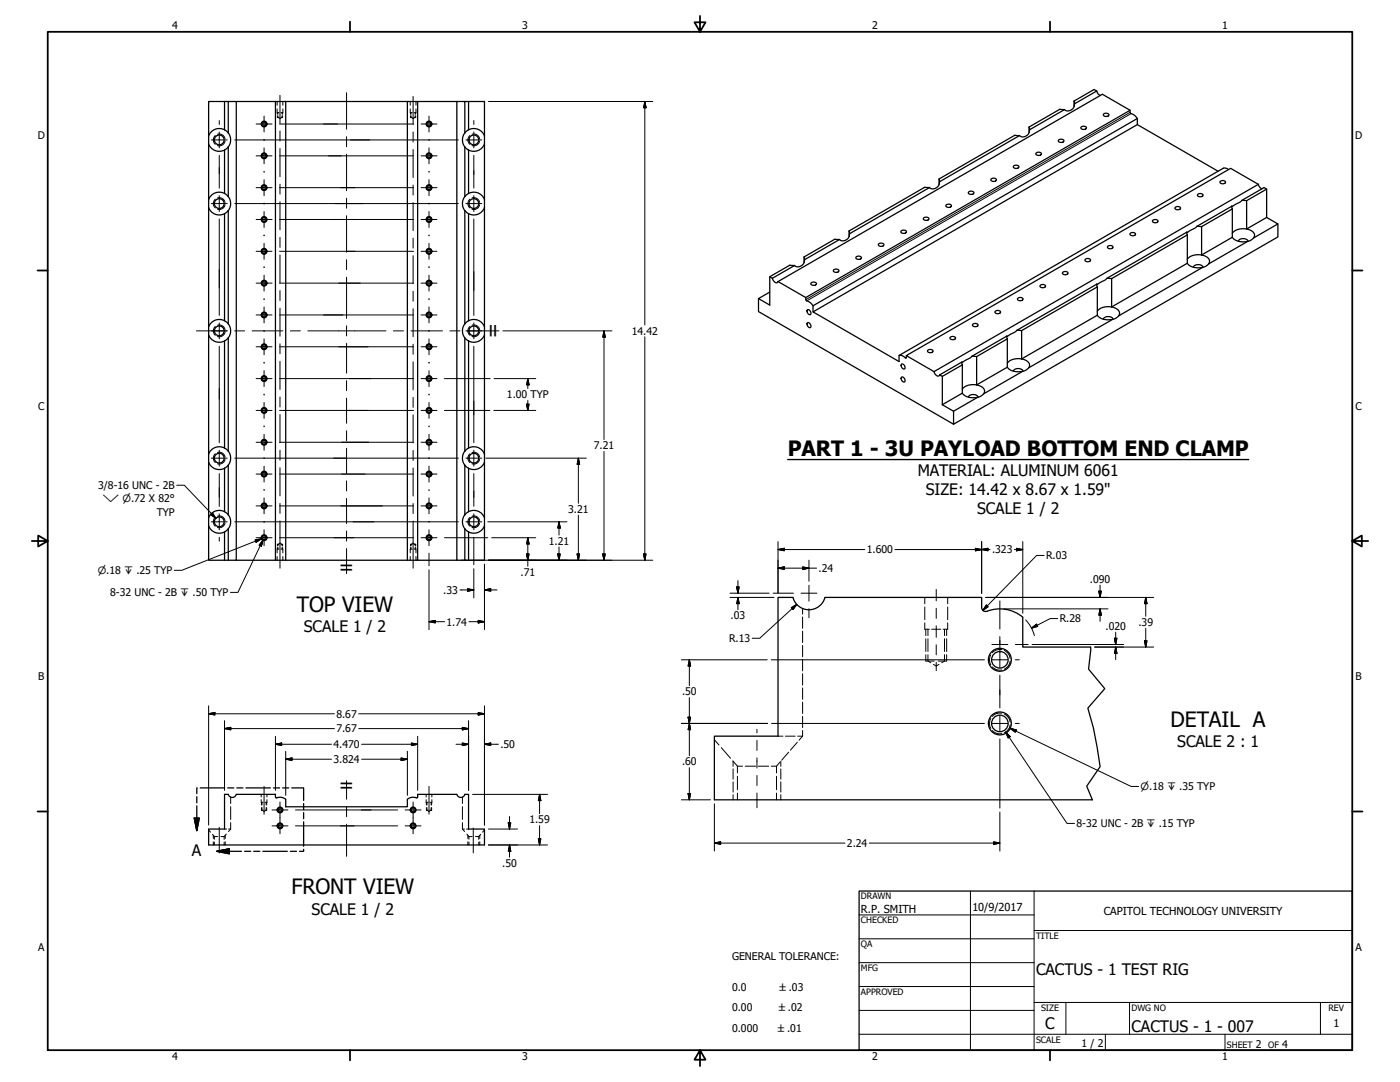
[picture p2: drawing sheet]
<svg xmlns="http://www.w3.org/2000/svg" width="559mm" height="432mm" viewBox="0 0 559 432" stroke-linecap="round" stroke-linejoin="round" font-family="sans-serif">
<!-- layer: Visible (ANSI) -->
<g fill="none" stroke="#000" stroke-width=".51">
<path d="M437.7 36.3l.4 .9 1.1 .9M437.7 36.3l-1-.6-8 4.6M437.7 36.3l-8.8 5.1M83.3 57.5a4.6 4.6 0 0 0 6.3 2.4M83.3 54.2v155.7M89.6 51.8a4.6 4.6 0 0 0-6.3 2.4M89.6 51.8l1.5 1.2M89.6 40.5h-6.3v13.7M89.6 40.5h1.5M89.6 40.5v11.3M89.6 59.9v17.3M91.1 58.6l-1.5 1.3"/>
<path d="M91.1 53a4.6 4.6 0 0 1 0 5.6M91.1 53v-12.5h3.2v183.1h-3.2v-12.6M91.1 58.6v19.8M94.3 40.5h15.6v183.1h-15.6M109.9 40.5h4.1M114 40.5h48.6M114 40.5v183.1M166.7 40.5h-4.1v183.1M182.3 40.5h-15.6v183.1h15.6M185.5 53a4.6 4.6 0 0 0 0 5.6M185.5 53v-12.5h-3.2v183.1h3.2v-12.6M185.5 58.6v19.8"/>
<path d="M185.5 40.5h1.5M185.5 58.6l1.5 1.3M187 40.5h6.4v13.7M187 40.5v11.3M187 59.9v17.3M187 51.8a4.6 4.6 0 0 1 6.4 2.4M187 51.8l-1.5 1.2M193.4 54.2v155.7M193.4 57.5a4.6 4.6 0 0 1-6.4 2.4M407 54.1l-32 18.4M410.7 50.7l.2 1.1M410.7 50.7v2.2"/>
<path d="M410.9 51.8a2.52 2.52 0 0 1-1.2 2.4 2.52 2.52 0 0 1-2.7-.1l-2-.1-30.2 17.4M422.6 55.8l1.2-.2 .9 .6a1.25 1.25 0 0 1-1.2 .7 1.25 1.25 0 0 1-1.1-.8zM424.9 43.7l-14 8.1M428.7 40.3l.2 1.1M428.7 40.3v2.2M428.9 41.4a2.52 2.52 0 0 1-1.3 2.4 2.52 2.52 0 0 1-2.7-.1l-1.9-.1-12.3 7.1M431.6 50.7l1.2-.3 .9 .6a1.25 1.25 0 0 1-1.2 .7 1.25 1.25 0 0 1-1.1-.8zM440.5 45.5l1.3-.3 .8 .6a1.25 1.25 0 0 1-1.1 .7 1.25 1.25 0 0 1-1.1-.8zM89.6 77.2a4.6 4.6 0 0 0-6.3 2.4M89.6 77.2l1.5 1.2M91.1 78.4a4.6 4.6 0 0 1 0 5.6M185.5 78.4a4.6 4.6 0 0 0 0 5.6"/>
<path d="M187 77.2a4.6 4.6 0 0 1 6.4 2.4M187 77.2l-1.5 1.2M371 74.8l-31.9 18.5M374.8 71.4l.2 1.1M374.8 71.4v2.2M375 72.5a2.52 2.52 0 0 1-1.3 2.5 2.52 2.52 0 0 1-2.7-.2l-1.9-.1-30.2 17.5M386.7 76.6l1.2-.3 .9 .6a1.25 1.25 0 0 1-1.2 .7 1.25 1.25 0 0 1-1.1-.8zM395.6 71.4l1.3-.3 .8 .6a1.25 1.25 0 0 1-1.1 .7 1.25 1.25 0 0 1-1.1-.8zM404.6 66.2l1.3-.3 .8 .6a1.25 1.25 0 0 1-1.1 .7 1.25 1.25 0 0 1-1.1-.7zM413.6 61l1.3-.3 .8 .6a1.25 1.25 0 0 1-1.2 .7 1.25 1.25 0 0 1-1.1-.7zM478.1 77.5l1.3-.3 .8 .7a1.25 1.25 0 0 1-1.1 .6 1.25 1.25 0 0 1-1.2-.7zM487.1 72.3l1.2-.2 .9 .6a1.25 1.25 0 0 1-1.2 .7 1.25 1.25 0 0 1-1.1-.8z"/>
<path d="M502.3 73.6l.7 1.3 .7 .4M502.3 73.6l-11.1-6.4-129.5 74.7 11.1 6.4M502.3 73.6l-129.5 74.7M505.6 75.5l-1.1-.6-8.9 5.1M83.3 82.9a4.6 4.6 0 0 0 6.3 2.4M89.6 85.3v42.7M91.1 84l-1.5 1.3M91.1 84v45.2M185.5 84v45.2M185.5 84l1.5 1.3M187 85.3v42.7M193.4 82.9a4.6 4.6 0 0 1-6.4 2.4"/>
<path d="M335.1 95.6l-14 8.1M338.9 92.2l.2 1.1M338.9 92.2v2.2M339.1 93.3a2.52 2.52 0 0 1-1.3 2.4 2.52 2.52 0 0 1-2.7-.1l-1.9-.1-12.3 7M350.7 97.3l1.3-.3 .8 .6a1.25 1.25 0 0 1-1.1 .7 1.25 1.25 0 0 1-1.1-.7zM359.7 92.1l1.3-.2 .8 .6a1.24 1.24 0 0 1-1.1 .7 1.24 1.24 0 0 1-1.2-.8zM368.7 86.9l1.3-.2 .8 .6a1.25 1.25 0 0 1-1.2 .7 1.25 1.25 0 0 1-1.1-.8zM377.7 81.8l1.2-.3 .9 .6a1.25 1.25 0 0 1-1.2 .7 1.25 1.25 0 0 1-1.1-.8zM442.2 98.3l1.2-.3 .9 .6a1.25 1.25 0 0 1-1.2 .7 1.25 1.25 0 0 1-1.1-.8zM451.2 93.1l1.2-.3 .9 .6a1.25 1.25 0 0 1-1.2 .7 1.25 1.25 0 0 1-1.1-.8zM460.2 87.9l1.2-.3 .8 .6a1.25 1.25 0 0 1-1.1 .7 1.25 1.25 0 0 1-1.1-.7zM469.1 82.7l1.3-.3 .8 .6a1.25 1.25 0 0 1-1.1 .7 1.25 1.25 0 0 1-1.1-.7z"/>
<path d="M473.7 92.6l.2 1.2M473.7 92.6l-31.9 18.5M473.9 93.8v11.3M473.9 93.8l-30.2 17.4M479.6 90.5l-.6-.1a1.75 1.75 0 0 0-2.2 .7l-2.9 1.7-.2-.2M479.6 90.5v11.3M491.7 82.3l.2 1.1M491.7 82.3l-14 8.1M491.9 83.4v11.3M491.9 94.7l-12.3 7.1M491.9 83.4l-12.3 7.1M494.3 96.3a2.31 2.31 0 0 1 3.9 0"/>
<path d="M497.6 91.4a5.7 5.7 0 0 0-5.7 1.7M497.6 80.1l-.7-.1a1.77 1.77 0 0 0-2.2 .8l-2.9 1.7-.1-.2M497.6 80.1l8-4.6v11.3M497.6 91.4a2.8 2.8 0 0 1 3 3.1 5.9 5.9 0 0 1-8.7 .2M497.6 80.1v11.3M498.1 96.3l-15.7 9M505.6 86.8l4.5 2.6-9.7 5.6M505.6 86.8l-8 4.6M510.1 89.4v5.2l-129.5 74.7v-5.2M302.8 119.2v5.1M307.2 110.4l1.1 .7M308.3 111.1l.7 1.3a.84 .84 0 0 0 .8 .5 .84 .84 0 0 0 .8-.5"/>
<path d="M310.6 112.4l129.4-74.8 11.1 6.4-129.5 74.7zM317.2 105.9l-8.9 5.2M320.9 102.5l.2 1.2M320.9 102.5v2.2M321.1 103.7a2.52 2.52 0 0 1-1.2 2.4 2.52 2.52 0 0 1-2.7-.2l-2-.1-8 4.6v11.4l-4.4-2.6 4.4-2.6M323.8 112.9l1.3-.3 .8 .6a1.25 1.25 0 0 1-1.2 .7 1.25 1.25 0 0 1-1.1-.8zM332.8 107.7l1.2-.3 .9 .6a1.25 1.25 0 0 1-1.2 .7 1.25 1.25 0 0 1-1.1-.8zM341.8 102.5l1.2-.3 .9 .6a1.25 1.25 0 0 1-1.2 .7 1.25 1.25 0 0 1-1.1-.7zM406.3 119l1.2-.3 .9 .6a1.25 1.25 0 0 1-1.2 .7 1.25 1.25 0 0 1-1.1-.7zM415.2 113.8l1.3-.3 .8 .6a1.25 1.25 0 0 1-1.1 .7 1.25 1.25 0 0 1-1.1-.7zM424.2 108.6l1.3-.2 .8 .6a1.25 1.25 0 0 1-1.1 .7 1.25 1.25 0 0 1-1.1-.8zM433.2 103.5l1.3-.3 .8 .6a1.25 1.25 0 0 1-1.1 .7 1.25 1.25 0 0 1-1.2-.8z"/>
<path d="M437.8 113.4l.2 1.1M437.8 113.4l-32 18.4M438 114.5v11.3M438 114.5l-30.2 17.4M443.7 111.2l-.6-.1a1.76 1.76 0 0 0-2.2 .8l-2.9 1.6-.2-.1M443.7 111.2v11.3M473.9 105.1l-30.2 17.4M476.3 106.6a2.32 2.32 0 0 1 3.9 .1M479.6 101.8a5.7 5.7 0 0 0-5.7 1.7M479.6 101.8a2.81 2.81 0 0 1 3.1 3.1 5.9 5.9 0 0 1-8.8 .2M480.1 106.7l-33.6 19.4M83.3 133.7a4.6 4.6 0 0 0 6.3 2.4"/>
<path d="M89.6 128a4.6 4.6 0 0 0-6.3 2.4M89.6 128l1.5 1.2M89.6 136.1v42.7M91.1 134.8l-1.5 1.3M91.1 129.2a4.6 4.6 0 0 1 0 5.6M91.1 134.8v45.2M185.5 129.2a4.6 4.6 0 0 0 0 5.6M185.5 134.8v45.2M185.5 134.8l1.5 1.3M187 136.1v42.7M187 128a4.6 4.6 0 0 1 6.4 2.4M187 128l-1.5 1.2"/>
<path d="M193.4 133.7a4.6 4.6 0 0 1-6.4 2.4M322.4 128.7a1.23 1.23 0 0 1 1.1 .8 1.23 1.23 0 0 1-.2 1.3l-.9-.7-.3-.8zM322.4 123.6a1.23 1.23 0 0 1 1.1 .7 1.23 1.23 0 0 1-.2 1.3l-.9-.6-.3-.9zM370.3 139.7l1.3-.2 .8 .6a1.24 1.24 0 0 1-1.1 .7 1.24 1.24 0 0 1-1.1-.8zM379.3 134.6l1.3-.3 .8 .6a1.25 1.25 0 0 1-1.1 .7 1.25 1.25 0 0 1-1.1-.8zM388.3 129.4l1.3-.3 .8 .6a1.25 1.25 0 0 1-1.1 .7 1.25 1.25 0 0 1-1.2-.8zM397.3 124.2l1.2-.3 .9 .6a1.25 1.25 0 0 1-1.2 .7 1.25 1.25 0 0 1-1.1-.8zM401.9 134.1l.2 1.1M401.9 134.1l-14 8.1M402.1 135.2v11.3M402.1 135.2l-12.3 7.1M407.8 131.9l-.7-.1a1.77 1.77 0 0 0-2.2 .8l-2.9 1.7-.1-.2"/>
<path d="M407.8 131.9v11.3M438 125.8l-30.2 17.4M440.4 127.4a2.31 2.31 0 0 1 3.9 0M443.7 122.5a5.7 5.7 0 0 0-5.7 1.7M443.7 122.5a2.81 2.81 0 0 1 3.1 3.1 5.9 5.9 0 0 1-8.8 .2M444.2 127.4l-33.6 19.4M358.8 141.9l1-.1 1.6 1M359.9 150.4a1.23 1.23 0 0 1 1.2 .7 1.23 1.23 0 0 1-.2 1.4l-1-.7-.2-.8zM359.9 145.3a1.23 1.23 0 0 1 1.2 .7 1.23 1.23 0 0 1-.2 1.3l-1-.7-.2-.8zM372.8 148.3l.8 1.4a.84 .84 0 0 0 .7 .4 .84 .84 0 0 0 .8-.5M375.1 149.6l1 .6M383.9 144.5l.2 1.1"/>
<path d="M383.9 144.5l-8.8 5.1M384.1 145.6l-8 4.6v11.3M384.1 145.6v11.3M384.1 156.9l-8 4.6M386.5 158.5a2.32 2.32 0 0 1 3.9 0M389.8 153.6a5.7 5.7 0 0 0-5.7 1.7M389.8 142.3l-.6-.1a1.75 1.75 0 0 0-2.2 .8l-3 1.7-.1-.2M389.8 153.6a2.81 2.81 0 0 1 3.1 3.1 5.9 5.9 0 0 1-8.8 .2M389.8 142.3v11.3M390.3 158.5l-9.7 5.6-4.5-2.6M402.1 146.5l-12.3 7.1M404.5 148.1a2.31 2.31 0 0 1 3.9 0"/>
<path d="M407.8 143.2a5.7 5.7 0 0 0-5.7 1.8M407.8 143.2a2.81 2.81 0 0 1 3 3.1 5.9 5.9 0 0 1-8.7 .2M408.3 148.2l-15.7 9M89.6 178.8a4.6 4.6 0 0 0-6.3 2.4M89.6 178.8l1.5 1.2M187 178.8a4.6 4.6 0 0 1 6.4 2.4M187 178.8l-1.5 1.2M83.3 184.5a4.6 4.6 0 0 0 6.3 2.4M89.6 186.9v17.3M91.1 185.6l-1.5 1.3M91.1 180a4.6 4.6 0 0 1 0 5.6M91.1 185.6v19.8"/>
<path d="M185.5 180a4.6 4.6 0 0 0 0 5.6M185.5 185.6v19.8M185.5 185.6l1.5 1.3M187 186.9v17.3M193.4 184.5a4.6 4.6 0 0 1-6.4 2.4M83.3 209.9a4.6 4.6 0 0 0 6.3 2.4M83.3 209.9v13.7h6.3M89.6 204.2a4.6 4.6 0 0 0-6.3 2.4M89.6 204.2l1.5 1.2M89.6 212.3v11.3M91.1 211l-1.5 1.3M91.1 205.4a4.6 4.6 0 0 1 0 5.6"/>
<path d="M185.5 205.4a4.6 4.6 0 0 0 0 5.6M185.5 211l1.5 1.3M187 212.3v11.3M187 204.2a4.6 4.6 0 0 1 6.4 2.4M187 204.2l-1.5 1.2M193.4 209.9v13.7h-6.4M193.4 209.9a4.6 4.6 0 0 1-6.4 2.4M89.6 223.6h1.5M109.9 223.6h4.1M114 223.6h52.7M185.5 223.6h1.5M435.3 258.2h-27.1v-11.9a15 15 0 0 0-15-2.3l-.7-.2-.6-.9-.1-4.5h-62.5a6.6 6.6 0 0 1-6.4 4.9 6.6 6.6 0 0 1-6.4-4.9h-6v55.4h-25.4v25.4h150.9"/>
<path d="M162.6 319a4.4 4.4 0 0 1 3.9-.6l.2-1.4h15.6a1.65 1.65 0 0 0 1.6 1.2 1.65 1.65 0 0 0 1.6-1.2h1.5v13.9h6.4v6.3h-110.1v-6.3h6.3v-13.9h1.5a1.65 1.65 0 0 0 1.6 1.2 1.65 1.65 0 0 0 1.6-1.2h15.6l.2 1.4a4.4 4.4 0 0 1 3.9 .6v3h48.6v-3"/>
<circle cx="87.5" cy="55.8" r="1.95"/>
<circle cx="105.4" cy="49.5" r="1.15"/>
<circle cx="105.4" cy="49.5" r=".83"/>
<circle cx="171.2" cy="49.5" r="1.15"/>
<circle cx="171.2" cy="49.5" r=".83"/>
<circle cx="189.1" cy="55.8" r="1.95"/>
<circle cx="105.4" cy="62.2" r="1.15"/>
<circle cx="105.4" cy="74.9" r="1.15"/>
<circle cx="105.4" cy="74.9" r=".83"/>
<circle cx="105.4" cy="62.2" r=".83"/>
<circle cx="171.2" cy="62.2" r="1.15"/>
<circle cx="171.2" cy="74.9" r="1.15"/>
<circle cx="171.2" cy="74.9" r=".83"/>
<circle cx="171.2" cy="62.2" r=".83"/>
<circle cx="87.5" cy="81.2" r="1.95"/>
<circle cx="105.4" cy="87.6" r="1.15"/>
<circle cx="105.4" cy="87.6" r=".83"/>
<circle cx="171.2" cy="87.6" r="1.15"/>
<circle cx="171.2" cy="87.6" r=".83"/>
<circle cx="189.1" cy="81.2" r="1.95"/>
<circle cx="105.4" cy="113" r="1.15"/>
<circle cx="105.4" cy="100.3" r="1.15"/>
<circle cx="105.4" cy="100.3" r=".83"/>
<circle cx="105.4" cy="113" r=".83"/>
<circle cx="171.2" cy="100.3" r="1.15"/>
<circle cx="171.2" cy="113" r="1.15"/>
<circle cx="171.2" cy="100.3" r=".83"/>
<circle cx="171.2" cy="113" r=".83"/>
<circle cx="87.5" cy="132" r="1.95"/>
<circle cx="105.4" cy="125.7" r="1.15"/>
<circle cx="105.4" cy="138.4" r="1.15"/>
<circle cx="105.4" cy="125.7" r=".83"/>
<circle cx="105.4" cy="138.4" r=".83"/>
<circle cx="171.2" cy="125.7" r="1.15"/>
<circle cx="171.2" cy="138.4" r="1.15"/>
<circle cx="171.2" cy="138.4" r=".83"/>
<circle cx="171.2" cy="125.7" r=".83"/>
<circle cx="189.1" cy="132" r="1.95"/>
<circle cx="105.4" cy="151.1" r="1.15"/>
<circle cx="105.4" cy="151.1" r=".83"/>
<circle cx="171.2" cy="151.1" r="1.15"/>
<circle cx="171.2" cy="151.1" r=".83"/>
<circle cx="105.4" cy="163.8" r="1.15"/>
<circle cx="105.4" cy="176.5" r="1.15"/>
<circle cx="105.4" cy="176.5" r=".83"/>
<circle cx="105.4" cy="163.8" r=".83"/>
<circle cx="171.2" cy="163.8" r="1.15"/>
<circle cx="171.2" cy="176.5" r="1.15"/>
<circle cx="171.2" cy="163.8" r=".83"/>
<circle cx="171.2" cy="176.5" r=".83"/>
<circle cx="87.5" cy="182.8" r="1.95"/>
<circle cx="105.4" cy="189.2" r="1.15"/>
<circle cx="105.4" cy="189.2" r=".83"/>
<circle cx="171.2" cy="189.2" r="1.15"/>
<circle cx="171.2" cy="189.2" r=".83"/>
<circle cx="189.1" cy="182.8" r="1.95"/>
<circle cx="87.5" cy="208.2" r="1.95"/>
<circle cx="105.4" cy="214.6" r="1.15"/>
<circle cx="105.4" cy="201.9" r="1.15"/>
<circle cx="105.4" cy="214.6" r=".83"/>
<circle cx="105.4" cy="201.9" r=".83"/>
<circle cx="171.2" cy="214.6" r="1.15"/>
<circle cx="171.2" cy="201.9" r="1.15"/>
<circle cx="171.2" cy="214.6" r=".83"/>
<circle cx="171.2" cy="201.9" r=".83"/>
<circle cx="189.1" cy="208.2" r="1.95"/>
<circle cx="399.1" cy="263.3" r="3.3"/>
<circle cx="399.1" cy="263.3" r="4.6"/>
<circle cx="399.1" cy="288.7" r="3.3"/>
<circle cx="399.1" cy="288.7" r="4.6"/>
<circle cx="111.8" cy="323.2" r=".83"/>
<circle cx="111.8" cy="329.6" r=".83"/>
<circle cx="111.8" cy="323.2" r="1.15"/>
<circle cx="111.8" cy="329.6" r="1.15"/>
<circle cx="164.9" cy="329.6" r=".83"/>
<circle cx="164.9" cy="323.2" r=".83"/>
<circle cx="164.9" cy="323.2" r="1.15"/>
<circle cx="164.9" cy="329.6" r="1.15"/>
</g>
<!-- layer: Visible Narrow (ANSI) -->
<g fill="none" stroke="#000" stroke-width=".4">
<path d="M85.9 54.1a2.36 2.36 0 0 0 0 3.5M86.8 53.6a2.31 2.31 0 0 1 3 1.8M89.8 56.3v.2a2.35 2.35 0 0 1-3 1.6M104.6 48.9a1.04 1.04 0 0 1 1.5-.2 1.04 1.04 0 0 1 0 1.6 1.04 1.04 0 0 1-1.5-.2M110.7 45v.6M110.7 46.2v.7M112.8 45v.6M112.8 46.2v.7M163.8 45v.6M163.8 46.2v.7M165.9 45v.6M165.9 46.2v.7"/>
<path d="M170.4 48.9a1.04 1.04 0 0 1 1.5-.2 1.04 1.04 0 0 1 0 1.6 1.04 1.04 0 0 1-1.5-.2M187.5 54.1a2.36 2.36 0 0 0 0 3.5M188.4 53.6a2.32 2.32 0 0 1 3 1.8M191.4 56.3v.2a2.35 2.35 0 0 1-3 1.6M85.9 79.5a2.36 2.36 0 0 0 0 3.5M86.8 79a2.31 2.31 0 0 1 3 1.8M104.6 74.3a1.04 1.04 0 0 1 1.5-.2 1.04 1.04 0 0 1 0 1.6 1.04 1.04 0 0 1-1.5-.2M104.6 61.6a1.04 1.04 0 0 1 1.5-.2 1.04 1.04 0 0 1 0 1.6 1.04 1.04 0 0 1-1.5-.2M170.4 61.6a1.04 1.04 0 0 1 1.5-.2 1.04 1.04 0 0 1 0 1.6 1.04 1.04 0 0 1-1.5-.2M170.4 74.3a1.04 1.04 0 0 1 1.5-.2 1.04 1.04 0 0 1 0 1.6 1.04 1.04 0 0 1-1.5-.2M187.5 79.5a2.36 2.36 0 0 0 0 3.5M188.4 79a2.32 2.32 0 0 1 3 1.8"/>
<path d="M89.8 81.7v.2a2.35 2.35 0 0 1-3 1.6M104.6 87a1.04 1.04 0 0 1 1.5-.2 1.04 1.04 0 0 1 0 1.6 1.04 1.04 0 0 1-1.5-.2M104.6 99.7a1.04 1.04 0 0 1 1.5-.2 1.04 1.04 0 0 1 0 1.6 1.04 1.04 0 0 1-1.5-.2M170.4 87a1.04 1.04 0 0 1 1.5-.2 1.04 1.04 0 0 1 0 1.6 1.04 1.04 0 0 1-1.5-.2M170.4 99.7a1.04 1.04 0 0 1 1.5-.2 1.04 1.04 0 0 1 0 1.6 1.04 1.04 0 0 1-1.5-.2M191.4 81.7v.2a2.35 2.35 0 0 1-3 1.6M104.6 112.4a1.04 1.04 0 0 1 1.5-.2 1.04 1.04 0 0 1 0 1.6 1.04 1.04 0 0 1-1.5-.2M170.4 112.4a1.04 1.04 0 0 1 1.5-.2 1.04 1.04 0 0 1 0 1.6 1.04 1.04 0 0 1-1.5-.2M85.9 130.3a2.36 2.36 0 0 0 0 3.5M86.8 129.8a2.31 2.31 0 0 1 3 1.8M89.8 132.5v.2a2.35 2.35 0 0 1-3 1.6M104.6 137.8a1.04 1.04 0 0 1 1.5-.2 1.04 1.04 0 0 1 0 1.6 1.04 1.04 0 0 1-1.5-.2"/>
<path d="M104.6 125.1a1.04 1.04 0 0 1 1.5-.2 1.04 1.04 0 0 1 0 1.6 1.04 1.04 0 0 1-1.5-.2M170.4 137.8a1.04 1.04 0 0 1 1.5-.2 1.04 1.04 0 0 1 0 1.6 1.04 1.04 0 0 1-1.5-.2M170.4 125.1a1.04 1.04 0 0 1 1.5-.2 1.04 1.04 0 0 1 0 1.6 1.04 1.04 0 0 1-1.5-.2M187.5 130.3a2.36 2.36 0 0 0 0 3.5M188.4 129.8a2.32 2.32 0 0 1 3 1.8M191.4 132.5v.2a2.35 2.35 0 0 1-3 1.6M104.6 150.5a1.04 1.04 0 0 1 1.5-.2 1.04 1.04 0 0 1 0 1.6 1.04 1.04 0 0 1-1.5-.2M170.4 150.5a1.04 1.04 0 0 1 1.5-.2 1.04 1.04 0 0 1 0 1.6 1.04 1.04 0 0 1-1.5-.2M104.6 163.2a1.04 1.04 0 0 1 1.5-.2 1.04 1.04 0 0 1 0 1.6 1.04 1.04 0 0 1-1.5-.2M104.6 175.9a1.04 1.04 0 0 1 1.5-.2 1.04 1.04 0 0 1 0 1.6 1.04 1.04 0 0 1-1.5-.2M170.4 163.2a1.04 1.04 0 0 1 1.5-.2 1.04 1.04 0 0 1 0 1.6 1.04 1.04 0 0 1-1.5-.2M170.4 175.9a1.04 1.04 0 0 1 1.5-.2 1.04 1.04 0 0 1 0 1.6 1.04 1.04 0 0 1-1.5-.2"/>
<path d="M85.9 181.1a2.36 2.36 0 0 0 0 3.5M86.8 180.6a2.31 2.31 0 0 1 3 1.8M89.8 183.3v.2a2.35 2.35 0 0 1-3 1.6M104.6 188.6a1.04 1.04 0 0 1 1.5-.2 1.04 1.04 0 0 1 0 1.6 1.04 1.04 0 0 1-1.5-.2M170.4 188.6a1.04 1.04 0 0 1 1.5-.2 1.04 1.04 0 0 1 0 1.6 1.04 1.04 0 0 1-1.5-.2M187.5 181.1a2.36 2.36 0 0 0 0 3.5M188.4 180.6a2.32 2.32 0 0 1 3 1.8M191.4 183.3v.2a2.35 2.35 0 0 1-3 1.6M85.9 206.5a2.36 2.36 0 0 0 0 3.5M86.8 206a2.31 2.31 0 0 1 3 1.8M89.8 208.7v.2a2.35 2.35 0 0 1-3 1.6M104.6 214a1.04 1.04 0 0 1 1.5-.2 1.04 1.04 0 0 1 0 1.6 1.04 1.04 0 0 1-1.5-.2"/>
<path d="M104.6 201.3a1.04 1.04 0 0 1 1.5-.2 1.04 1.04 0 0 1 0 1.6 1.04 1.04 0 0 1-1.5-.2M110.7 217.2v.7M110.7 218.5v.6M112.8 217.2v.7M112.8 218.5v.6M163.8 217.2v.7M163.8 218.5v.6M165.9 217.2v.7M165.9 218.5v.6M170.4 201.3a1.04 1.04 0 0 1 1.5-.2 1.04 1.04 0 0 1 0 1.6 1.04 1.04 0 0 1-1.5-.2M170.4 214a1.04 1.04 0 0 1 1.5-.2 1.04 1.04 0 0 1 0 1.6 1.04 1.04 0 0 1-1.5-.2M187.5 206.5a2.36 2.36 0 0 0 0 3.5"/>
<path d="M188.4 206a2.32 2.32 0 0 1 3 1.8M191.4 208.7v.2a2.35 2.35 0 0 1-3 1.6M369.5 251.1v2.6M369.5 254.9v5.1M377.9 251.1v2.6M377.9 254.9v5.1M399.9 259.2a3.9 3.9 0 0 0-3.8 1.3M400.8 259.6a3.9 3.9 0 0 1 2.4 3.2M369.5 261.3v2.5M377.9 261.3v2.5M395.5 261.3a3.9 3.9 0 0 0 0 4M396.1 266.1a3.9 3.9 0 0 0 3.8 1.3"/>
<path d="M403.2 263.8a4 4 0 0 1-2.4 3.2M395.5 286.7a3.9 3.9 0 0 0 0 4M396.1 291.5a3.9 3.9 0 0 0 3.8 1.3M399.9 284.6a3.9 3.9 0 0 0-3.8 1.3M400.8 285a3.9 3.9 0 0 1 2.4 3.2M403.2 289.2a4 4 0 0 1-2.4 3.2M292.6 303.8v2M292.6 306.9v4.1M292.6 312v4.1M292.6 317.1v2.1M311.7 303.8v2M311.7 306.9v4.1"/>
<path d="M311.7 312v4.1M311.7 317.1v2.1M85.1 333.4v1.2M85.1 335.9v1.3M89.9 333.4v1.2M89.9 335.9v1.3M104.4 320.2v1M104.4 322.3v1.1M106.4 320.2v1M106.4 322.3v1.1M112.6 329a1.04 1.04 0 0 0-1.5-.2 1.04 1.04 0 0 0 0 1.6 1.04 1.04 0 0 0 1.5-.2M112.6 322.6a1.04 1.04 0 0 0-1.5-.1 1.04 1.04 0 0 0 0 1.5 1.04 1.04 0 0 0 1.5-.2"/>
<path d="M165.7 329a1.04 1.04 0 0 0-1.5-.2 1.04 1.04 0 0 0 0 1.6 1.04 1.04 0 0 0 1.5-.2M165.7 322.6a1.04 1.04 0 0 0-1.5-.1 1.04 1.04 0 0 0 0 1.5 1.04 1.04 0 0 0 1.5-.2M170.2 320.2v1M170.2 322.3v1.1M172.3 320.2v1M172.3 322.3v1.1M186.7 333.4v1.2M186.7 335.9v1.3M191.5 333.4v1.2M191.5 335.9v1.3"/>
</g>
<!-- layer: Symbol (ANSI) -->
<g fill="none" stroke="#000" stroke-width=".4">
<path d="M110.6 40.5v1.5M110.6 43.5v1.5h.8M110.7 46.9h.7M110.9 45v.6M110.9 46.2v.7l.3 .1M111.5 47.2h.5M112.1 46.9h.7M112.6 45v.6M112.6 46.2v.7l-.3 .1M112.9 40.5v1.5M112.9 43.5v1.5h-.8M163.7 40.5v1.5"/>
<path d="M163.7 43.5v1.5h.8M163.8 46.9h.7M164.1 45v.6M164.1 46.2v.7l.2 .1M164.6 47.2h.6M165.2 46.9h.7M165.7 45v.6M165.7 46.2v.7l-.3 .1M166 40.5v1.5M166 43.5v1.5h-.7M110.7 217.2h.7M110.9 218.5v.6"/>
<path d="M111.2 217.1l-.3 .1v.7M111.4 219.1h-.8v1.5M111.5 216.9h.5M112.1 217.2h.7M112.1 219.1h.8v1.5M112.3 217.1l.3 .1v.7M112.6 218.5v.6M163.8 217.2h.7M164.1 218.5v.6M164.3 217.1l-.2 .1v.7M164.5 219.1h-.8v1.5M164.6 216.9h.6"/>
<path d="M165.2 217.2h.7M165.3 219.1h.7v1.5M165.4 217.1l.3 .1v.7M165.7 218.5v.6M110.6 222.1v1.5M112.9 222.1v1.5M163.7 222.1v1.5M166 222.1v1.5M369.1 238.4v2.6M378.3 238.4v2.6M320.3 242.8v2.3M320.3 246.2v4.6"/>
<path d="M320.3 251.9v4.5M320.3 257.6v4.5M369.1 248.6v2.5h1.8M369.1 242.2v5.1M370.4 251.1v2.6M370.4 254.9v5.1M371.9 251.1h3.6M377 251.1v2.6M377 254.9v5.1M378.3 248.6v2.5h-1.9M378.3 242.2v5.1M320.3 263.2v4.5"/>
<path d="M320.3 268.9v4.5M320.3 274.5v4.6M369.5 263.8h3.4M370.4 261.3v2.5l1.1 .7M372.6 265.1l1.1 .7 1.1-.7M374.5 263.8h3.4M377 261.3v2.5l-1.1 .7M285.1 295.2l1.9 2.1M287.9 298.4l3.7 4.2M310.5 293.8h2M313.5 293.8h3.9M318.3 296.2l-2.8 3.2"/>
<path d="M318.4 293.8h1.9M320.3 280.2v4.5M320.3 285.9v4.5M320.3 291.5v2.3M320.3 293.8l-1.3 1.6M92.1 318.1v2.6M104.3 319.1v1.1h.7M104.3 317v1.1M106.5 319.1v1.1h-.7M106.5 317v1.1M170.1 319.1v1.1h.8M170.1 317v1.1"/>
<path d="M172.4 319.1v1.1h-.8M172.4 317v1.1M184.6 318.1v2.6M292.5 303.7l1.8 2.1M294.3 305.8h2.1M294.3 305.8v2.7M294.3 309.8v5.4M294.3 316.5v2.7M297.5 305.8h4.1M302.7 305.8h4.1M307.9 305.8h2M309.9 305.8v2.7"/>
<path d="M309.9 309.8v5.4M309.9 316.5v2.7M311.3 304.2l-1.4 1.6M314.8 300.2l-2.8 3.2M83.3 331.2l.7 .9M84.8 333l.8 .9M85.6 333.9h1.3M85.6 333.9v1.1M85.6 336.1v1.1M88.2 333.9h1.3M89.5 333.9v1.1M89.5 336.1v1.1"/>
<path d="M89.6 330.9h.8M90.3 332.9l-.8 1M91.3 330.9h.8M92.1 321.9v5.1M92.1 328.3v2.6M92.1 330.9l-.9 1M104.4 323.4h.7M104.6 320.2v1M104.6 322.3v1.1l.3 .1M105.1 323.7h.6M105.8 323.4h.6M106.2 320.2v1"/>
<path d="M106.2 322.3v1.1l-.2 .1M170.2 323.4h.7M170.4 322.3v1.1l.3 .1M170.4 320.2v1M171 323.7h.5M171.6 323.4h.7M172.1 322.3v1.1l-.3 .1M172.1 320.2v1M184.6 330.9h.8M184.6 321.9v5.1M184.6 328.3v2.6M184.6 330.9l.8 1"/>
<path d="M186.2 330.9h.8M186.3 332.9l.9 1M187.2 333.9h1.3M187.2 333.9v1.1M187.2 336.1v1.1M189.8 333.9h1.3M191.1 333.9v1.1M191.1 336.1v1.1M191.8 333l-.7 .9M193.4 331.2l-.8 .9"/>
</g>
<!-- layer: Border (ANSI) -->
<path d="M451.1 44.8l-129.5 74.8M451.4 45.4l-129.4 74.7M361.7 142.6l-.3 .2" fill="none" stroke="#000" stroke-width=".4"/>
<path d="M451.1 44l.2 1.3 1.2 .5 1.5 1.5M454 47.3v2.4M454 47.3l-129.5 74.7M490.4 67.7l-1.1-.6h-1l-129.5 74.8v2.4l-34.3-19.8 129.5-74.8 32.2 18.6M321.6 118.7l.2 1.3 1.2 .5 1.5 1.5M302.8 124.3l77.8 45M324.5 122v2.5M361.7 141.9v1l-.3-.1" fill="none" stroke="#000" stroke-width=".51"/>
<!-- layer: Tweak Trail (ANSI) -->
<path d="M314.4 183.4h184" fill="none" stroke="#000" stroke-width=".55"/>
<!-- layer: Title (ANSI) -->
<path d="M435.3 258.2l-.8 8.8 6.5 7.8-6.8 7.8 2.2 7.8 2.7 15.6-5.3 7.7 2.2 5.5M342.9 355.6h196.9v63.5h-196.9z" fill="none" stroke="#000" stroke-width=".51"/>
<!-- layer: Detail Boundary (ANSI) -->
<g fill="none" stroke="#000" stroke-width=".51">
<path d="M78.5 317.9v2.5M78.7 314.4l-.2 2.3M79.9 314.4h9.8M90.9 314.4h2.4M94.5 314.4h2.5M98.2 314.4h9.7M109.1 314.4h2.5M112.8 314.4h2.4M116.5 314.4h4.7v5M77.5 326.5h2l-1 5zM78.5 321.6v9.9M86.5 339.7l5-1v2z"/>
<path d="M86.5 339.7h9.9M97.6 339.7h2.5M101.3 339.7h2.4M104.9 339.7h9.8M115.9 339.7h2.4M121.2 338.9v.8h-1.7M121.2 320.7v2.4M121.2 324.3v2.5M121.2 328v9.7"/>
</g>
<path d="M77.5 326.5l1 5zM77.5 326.5h2l-1 5zM86.5 339.7l5-1zM86.5 339.7l5-1v2z" fill="#000" stroke="#000" stroke-width=".51"/>
<!-- layer: Border (ANSI) -->
<g fill="none" stroke="#000" stroke-width=".71">
<path d="M19 12.7h520.8v406.4h-520.8zM139.7 8.6v4.1M279.4 6.3v6.4l-2.2-3.8h4.4l-2.2 3.8M419.1 8.6v4.1M15 107.9h4M539.8 107.9h4M12.7 215.9h6.3l-3.8-2.2v4.4l3.8-2.2M539.8 215.9l3.8 2.2v-4.4l-3.8 2.2h6.3M15 323.8h4M539.8 323.8h4M139.7 419.1v4.1M279.4 419.1l2.2 3.8h-4.4l2.2-3.8v6.3"/>
<path d="M419.1 419.1v4.1"/>
</g>
<!-- layer: Title (ANSI) -->
<g fill="none" stroke="#000" stroke-width=".4">
<path d="M387.3 355.6v63.5M412.7 355.6v63.5M342.9 365.1h69.8M342.9 374.6h69.8M412.7 371.3h127.1M342.9 384.2h69.8M342.9 393.7h69.8M342.9 412.7h196.9M342.9 403.2h69.8M412.7 400h127.1M425.4 400v12.7M441.2 412.7v6.4"/>
<path d="M450.8 400v12.7M488.9 412.7v6.4M527 400v12.7"/>
</g>
<!-- layer: Center Mark (ANSI) -->
<g fill="none" stroke="#000" stroke-width=".4">
<path d="M87.5 52.7v3.1h-3.2M87.5 48.1v1.6M90.7 55.8h-3.2v3.2M93.7 55.8h89.3M105.4 59v3.2h-3.2M105.4 46.3v3.2h-3.2M105.4 55.7v.3M108.6 49.5h-3.2v3.2M111.6 49.5h53.5M168.1 49.5h6.3M171.2 46.3v6.4M171.2 55.7v.3"/>
<path d="M171.2 59v6.4M185.9 55.8h6.4M189.1 48.1v1.6M189.1 52.7v6.3M87.5 78.1v3.1h-3.2M87.5 62v13.1M105.4 71.7v3.2h-3.2M105.4 68.4v.3M108.6 62.2h-3.2v3.2M108.6 74.9h-3.2v3.2M111.6 62.2h53.5M111.6 74.9h53.5"/>
<path d="M168.1 62.2h6.3M168.1 74.9h6.3M171.2 68.4v.3M171.2 71.7v6.4M189.1 62v13.1M189.1 78.1v6.3M87.5 87.4v38.5M90.7 81.2h-3.2v3.2M93.7 81.2h89.3M105.4 97.1v3.2h-3.2M105.4 84.4v3.2h-3.2M105.4 81.1v.3"/>
<path d="M105.4 93.8v.3M108.6 87.6h-3.2v3.2M111.6 87.6h53.5M168.1 87.6h6.3M171.2 81.1v.3M171.2 84.4v6.4M171.2 93.8v.3M171.2 97.1v6.4M185.9 81.2h6.4M189.1 87.4v38.5M105.4 109.8v3.2h-3.2M105.4 106.5v.3"/>
<path d="M105.4 119.2v.3M108.6 100.3h-3.2v3.2M108.6 113h-3.2v3.2M111.6 100.3h53.5M111.6 113h53.5M168.1 100.3h6.3M168.1 113h6.3M171.2 106.5v.3M171.2 109.8v6.4M171.2 119.2v.3M84.3 132h6.4M87.5 128.9v6.3"/>
<path d="M87.5 138.2v38.5M105.4 135.2v3.2h-3.2M105.4 122.5v3.2h-3.2M105.4 131.9v.3M108.6 125.7h-3.2v3.2M108.6 138.4h-3.2v3.2M111.6 125.7h53.5M111.6 138.4h53.5M168.1 125.7h6.3M168.1 138.4h6.3M171.2 122.5v6.4M171.2 131.9v.3"/>
<path d="M171.2 135.2v6.4M185.9 132h6.4M189.1 128.9v6.3M189.1 138.2v38.5M105.4 147.9v3.2h-3.2M105.4 144.6v.3M105.4 157.3v.3M108.6 151.1h-3.2v3.2M111.6 151.1h53.5M168.1 151.1h6.3M171.2 144.6v.3M171.2 147.9v6.4"/>
<path d="M171.2 157.3v.3M177.4 151.1h18.3M87.5 179.7v3.1h-3.2M105.4 173.3v3.2h-3.2M105.4 160.6v3.2h-3.2M105.4 170v.3M108.6 163.8h-3.2v3.2M108.6 176.5h-3.2v3.2M111.6 163.8h53.5M111.6 176.5h53.5M168.1 176.5h6.3M168.1 163.8h6.3"/>
<path d="M171.2 160.6v6.4M171.2 170v.3M171.2 173.3v6.4M177.4 163.8h18.1M189.1 179.7v6.3M87.5 189v13.1M90.7 182.8h-3.2v3.2M93.7 182.8h89.3M105.4 198.7v3.2h-3.2M105.4 186v3.2h-3.2M105.4 182.7v.3M105.4 195.4v.3"/>
<path d="M108.6 189.2h-3.2v3.2M111.6 189.2h53.5M168.1 189.2h6.3M171.2 182.7v.3M171.2 186v6.4M171.2 195.4v.3M171.2 198.7v6.4M185.9 182.8h6.4M189.1 189v13.1M87.5 205.1v3.1h-3.2M87.5 214.4v1.6M90.7 208.2h-3.2v3.2"/>
<path d="M93.7 208.2h89.3M105.4 211.4v3.2h-3.2M105.4 208.1v.3M108.6 201.9h-3.2v3.2M108.6 214.6h-3.2v3.2M111.6 201.9h53.5M111.6 214.6h53.5M168.1 201.9h6.3M168.1 214.6h6.3M171.2 208.1v.3M171.2 211.4v6.4M177.4 214.6h17.3"/>
<path d="M185.9 208.2h6.4M189.1 205.1v6.3M189.1 214.4v11M171.2 220.8v5M308.6 236.7h8.1M319.7 236.7h6.4M322.9 233.6v6.3M399.1 239.8v11.2M322.9 242.9v3.6M399.1 254v3.2h-3.2M399.1 255.6v10.9M399.1 257.2h3.2"/>
<path d="M405.3 257.2h5.1M307.8 263.3h85.1M395.9 263.3h6.4M399.1 269.5v13M405.3 263.3h1.5M308 288.7h84.9M395.9 288.7h6.4M399.1 285.5v6.4M399.1 294.9v27.6M405.3 288.7h1.5M111.8 320.1v3.1h-3.2M114.9 323.2h-3.1v6.4h-3.2"/>
<path d="M114.9 329.6h-3.1v3.2M117.9 323.2h40.8M117.9 329.6h40.8M161.7 323.2h6.4M161.7 329.6h6.4M164.9 320.1v12.7"/>
</g>
<!-- layer: Centerline (ANSI) -->
<g fill="none" stroke="#000" stroke-width=".4">
<path d="M111.8 38v11.3M138.3 37v14.6M164.9 38.5v11.2M111.8 52.3v4M111.8 59.3v11.2M138.3 54.6v3.9M164.9 52.7v4M164.9 59.7v11.2M111.8 73.5v4M138.3 61.5v14.6M138.3 79.1v4M164.9 73.9v3.9"/>
<path d="M111.8 80.5v11.2M111.8 94.7v4M138.3 86.1v14.5M164.9 80.8v11.2M164.9 95v4M111.8 101.7v11.3M111.8 116v4M138.3 103.6v4M138.3 110.6v16.5M164.9 102v11.2M164.9 116.2v4M78.4 132h12.3"/>
<path d="M93.6 132h4M100.6 132h12.3M111.8 123v11.2M111.8 137.2v4M115.9 132h4M122.9 132h31.2M138.3 130v4M138.3 137v11.9M157.1 132h3.9M164 132h12.6M164.9 123.2v11.2M164.9 137.4v4"/>
<path d="M179.6 132h4M186.6 132h12.5M111.8 144.2v11.2M111.8 158.4v4M138.3 151.9v4M138.3 158.9v10M164.9 144.4v11.2M164.9 158.6v4M111.8 165.4v11.3M111.8 179.7v4M138.3 171.9v4M138.3 178.9v10"/>
<path d="M164.9 165.6v11.2M164.9 179.8v4M111.8 186.7v11.2M138.3 191.9v4M138.3 198.9v10M164.9 186.7v11.3M111.8 207.9v18.9M111.8 200.9v4M138.3 211.9v4M138.3 218.9v10M164.9 207.9v18.9M164.9 200.9v4"/>
<path d="M373.7 235.2v4.6M373.7 242.8v4M373.7 249.8v4.5M373.7 257.3v4M373.7 264.3v3.4M302.1 291.1v1.4M302.1 295.5v4M105.4 313.8v11.1M138.3 311.6v7.3M171.2 313.8v11.1M302.1 302.5v4M302.1 309.5v4"/>
<path d="M302.1 316.5v5.9M87.5 330.2v10.2M138.3 321.9v4M138.3 328.9v12.8M188.9 330.4v10"/>
</g>
<!-- layer: Dimension (ANSI) -->
<g fill="none" stroke="#000" stroke-width=".4">
<path d="M195 40.5h65.5M257.4 40.5l.5 2.5h-1zM257.4 40.5v89.2M200.7 132h43.6M241.1 132l.5 2.5h-1zM241.1 132v43.5M257.4 134.4v89.2M197.2 151.1h16.6M210.7 151.1l.5 2.5h-1zM210.7 151.1v4M210.7 159.8v4M197.1 163.8h16.7"/>
<path d="M210.2 161.3h1l-.5 2.5zM193.9 182.8h40.1M230.8 182.8l.5 2.5h-1zM230.8 182.8v18M241.1 180.2v43.4M194.7 208.2h31.6M196.3 214.6h17.5M210.7 214.6l.5 2.5h-1zM210.7 214.6v11.3M223.1 208.2l.5 2.5h-1zM223.1 208.2v5.4M223.1 218.3v5.3"/>
<path d="M230.8 205.6v18M310.5 219.3l2.5-.5v1zM310.5 219.3h34.7M310.5 216.1v20.5M357.2 219.3h38M389.3 218.8l2.5 .5-2.5 .5zM391.8 219.3l2.5-.5v1zM391.8 216.1v20.7M404.9 219.3h3.3M405.7 218.8l2.5 .5-2.5 .5zM408.2 216.1v28.6M171.2 227.4v23.9"/>
<path d="M183.6 235.4h5.5M183.9 223.6h5.1M186.6 234.9l2.5 .5-2.5 .5zM189.1 227v11.6M189.2 223.6h71.3M193.4 235.4l2.5-.5v1zM193.4 225.2v26.1M193.4 235.4h5M210.2 221.1h1l-.5 2.5zM222.6 221.1h1l-.5 2.5zM230.3 221.1h1l-.5 2.5zM240.6 221.1h1l-.5 2.5z"/>
<path d="M256.9 221.1h1l-.5 2.5zM291.4 238.4h17.6M291.4 236.7h15.6M294 234.2h1l-.5 2.5zM294.5 238.4l.5 2.5h-1zM294.5 231.7v5M294.5 238.4v4.9M310.5 226.7l2.5-.5v1zM310.5 226.7h15.5M320.4 226.2l2.5 .5-2.5 .5zM322.9 223.6v8.4M393.4 238.4h67.1"/>
<path d="M416.8 221.7h-3l-21.5 21.9M438.6 235.9h1l-.5 2.5zM439.1 233.5v4.9M457.3 238.4l.5 2.5h-1zM457.3 238.4v7.5M171.2 248.1l2.5-.5v1zM171.2 248.1h6.2M187.2 248.1h6.2M190.9 247.6l2.5 .5-2.5 .5zM315.8 242.5l2.2-1.3-1.5 2zM318 241.2l-14.8 13.5h-3M393.7 241.5l.7 .7-2.1 1.4z"/>
<path d="M400.7 243h41.6M409.4 247.4a14.2 14.2 0 0 1 3.5 6.3M411.7 250.7l2-1.6 .5 .9zM412 257.2h36.5M422.2 246.9h-3l-7.5 3.8M436.9 258.2h23.6M439.1 243l.5 2.5h-1zM439.1 243v5M444.8 254.7h1l-.5 2.5zM445.3 258.2l.5 2.5h-1zM445.3 252.3v4.9M445.3 258.2v5"/>
<path d="M456.8 255.7h1l-.5 2.5zM457.3 250.7v7.5M272 263.3h34.2M275.1 263.3l.5 2.5h-1zM275.1 263.3v10.3M275.1 278.4v23.2M83.3 284.9l2.5-.5v1zM83.3 284.9h50.2M83.3 281.7v47.6M89.6 290.8l2.5-.5v1zM89.6 290.8h43.9M89.6 287.6v27.8"/>
<path d="M109.9 297l2.5-.5v1zM109.9 297h22.4M109.9 293.8v21.6M114 299.8v17.6M143.2 284.9h50.2M143.2 290.8h43.8M144.3 297h22.4M162.6 299.8v17.6M164.2 296.5l2.5 .5-2.5 .5zM166.7 293.8v21.6M182 297h5M184.5 296.5l2.5 .5-2.5 .5z"/>
<path d="M184.5 290.3l2.5 .5-2.5 .5zM187 287.6v27.8M190.9 284.4l2.5 .5-2.5 .5zM193.4 297l2.5-.5v1zM193.4 297h5.5M193.4 281.7v47.6M272 288.7h34.4M274.6 286.2h1l-.5 2.5zM275.1 288.7l.5 2.5h-1zM114 303l2.5-.5v1zM114 303h18.3M144.3 303h18.3"/>
<path d="M160.1 302.5l2.5 .5-2.5 .5zM188.6 317h29.9M215.4 317l.5 2.5h-1zM215.4 317v7.7M272 319.2h11.6M274.6 316.7h1l-.5 2.5zM275.1 306.3v12.9M195 337.2h23.5M195 330.9h11.5M202.9 328.4h1l-.5 2.5zM203.4 337.2l.5 2.5h-1zM203.4 325.9v5"/>
<path d="M203.4 337.2v4.9M214.9 334.7h1l-.5 2.5zM215.4 329.5v7.7M285.1 336.5l2.5-.5v1zM285.1 336.5h52.1M285.1 320.8v18.8M347 336.5h52.1M396.6 336l2.5 .5-2.5 .5zM399.1 324.1v15.5"/>
</g>
<g fill="#000" stroke="#000" stroke-width=".4">
<path d="M257.4 40.5l.5 2.5zM257.4 40.5l.5 2.5h-1zM241.1 132l.5 2.5zM241.1 132l.5 2.5h-1zM210.7 151.1l.5 2.5zM210.7 151.1l.5 2.5h-1zM210.2 161.3l.5 2.5zM210.2 161.3h1l-.5 2.5zM230.8 182.8l.5 2.5zM230.8 182.8l.5 2.5h-1zM210.7 214.6l.5 2.5zM210.7 214.6l.5 2.5h-1z"/>
<path d="M223.1 208.2l.5 2.5zM223.1 208.2l.5 2.5h-1zM310.5 219.3l2.5-.5zM310.5 219.3l2.5-.5v1zM389.3 219.8l2.5-.5zM389.3 218.8l2.5 .5-2.5 .5zM391.8 219.3l2.5-.5zM391.8 219.3l2.5-.5v1zM405.7 219.8l2.5-.5zM405.7 218.8l2.5 .5-2.5 .5zM186.6 235.9l2.5-.5zM186.6 234.9l2.5 .5-2.5 .5z"/>
<path d="M193.4 235.4l2.5-.5zM193.4 235.4l2.5-.5v1zM210.2 221.1l.5 2.5zM210.2 221.1h1l-.5 2.5zM222.6 221.1l.5 2.5zM222.6 221.1h1l-.5 2.5zM230.3 221.1l.5 2.5zM230.3 221.1h1l-.5 2.5zM240.6 221.1l.5 2.5zM240.6 221.1h1l-.5 2.5zM256.9 221.1l.5 2.5zM256.9 221.1h1l-.5 2.5z"/>
<path d="M294 234.2l.5 2.5zM294 234.2h1l-.5 2.5zM310.5 226.7l2.5-.5zM310.5 226.7l2.5-.5v1zM320.4 227.2l2.5-.5zM320.4 226.2l2.5 .5-2.5 .5zM438.6 235.9l.5 2.5zM438.6 235.9h1l-.5 2.5zM171.2 248.1l2.5-.5zM171.2 248.1l2.5-.5v1zM190.9 248.6l2.5-.5zM190.9 247.6l2.5 .5-2.5 .5z"/>
<path d="M294.5 238.4l.5 2.5zM294.5 238.4l.5 2.5h-1zM318 241.2l-1.5 2zM315.8 242.5l2.2-1.3-1.5 2zM393.7 241.5l-1.4 2.1zM393.7 241.5l.7 .7-2.1 1.4zM411.7 250.7l2-1.6zM411.7 250.7l2-1.6 .5 .9zM439.1 243l.5 2.5zM439.1 243l.5 2.5h-1zM444.8 254.7l.5 2.5zM444.8 254.7h1l-.5 2.5z"/>
<path d="M456.8 255.7l.5 2.5zM456.8 255.7h1l-.5 2.5zM457.3 238.4l.5 2.5zM457.3 238.4l.5 2.5h-1zM275.1 263.3l.5 2.5zM275.1 263.3l.5 2.5h-1zM445.3 258.2l.5 2.5zM445.3 258.2l.5 2.5h-1zM83.3 284.9l2.5-.5zM83.3 284.9l2.5-.5v1zM89.6 290.8l2.5-.5zM89.6 290.8l2.5-.5v1z"/>
<path d="M109.9 297l2.5-.5zM109.9 297l2.5-.5v1zM164.2 297.5l2.5-.5zM164.2 296.5l2.5 .5-2.5 .5zM184.5 297.5l2.5-.5zM184.5 296.5l2.5 .5-2.5 .5zM184.5 291.3l2.5-.5zM184.5 290.3l2.5 .5-2.5 .5zM190.9 285.4l2.5-.5zM190.9 284.4l2.5 .5-2.5 .5zM193.4 297l2.5-.5zM193.4 297l2.5-.5v1z"/>
<path d="M274.6 286.2l.5 2.5zM274.6 286.2h1l-.5 2.5zM275.1 288.7l.5 2.5zM275.1 288.7l.5 2.5h-1zM114 303l2.5-.5zM114 303l2.5-.5v1zM160.1 303.5l2.5-.5zM160.1 302.5l2.5 .5-2.5 .5zM215.4 317l.5 2.5zM215.4 317l.5 2.5h-1zM274.6 316.7l.5 2.5zM274.6 316.7h1l-.5 2.5z"/>
<path d="M202.9 328.4l.5 2.5zM202.9 328.4h1l-.5 2.5zM203.4 337.2l.5 2.5zM203.4 337.2l.5 2.5h-1zM214.9 334.7l.5 2.5zM214.9 334.7h1l-.5 2.5zM285.1 336.5l2.5-.5zM285.1 336.5l2.5-.5v1zM396.6 337l2.5-.5zM396.6 336l2.5 .5-2.5 .5z"/>
</g>
<!-- layer: Tweak Trail (ANSI) -->
<path d="M70.6 193.6h3l12.6 13.2M84.1 205.4l.7-.7 1.4 2.1zM101.8 215.5l2.5-.5-2.1 1.4zM104.3 215l-31.7 12.6h-3M105 215.5l-.7 2.5-.9-.4zM105 215.5l-10 20.9h-3M401.4 292.2l1.8 1.8-.8 .5zM401.4 292.2l24.5 36.4h3M403.2 290.7l2.5 .6-.5 .9zM403.2 290.7l48.3 23.1h3" fill="none" stroke="#000" stroke-width=".4"/>
<path d="M84.1 205.4l2.1 1.4zM84.1 205.4l.7-.7 1.4 2.1zM102.2 216.4l2.1-1.4zM101.8 215.5l2.5-.5-2.1 1.4zM105 215.5l-.7 2.5zM105 215.5l-.7 2.5-.9-.4zM401.4 292.2l1.8 1.8zM401.4 292.2l1.8 1.8-.8 .5zM403.2 290.7l2.5 .6zM403.2 290.7l2.5 .6-.5 .9z" fill="#000" stroke="#000" stroke-width=".4"/>
<g font-size="8.4">
<text x="194.2" y="129" transform="rotate(90 194.2 129)">=</text>
<text x="314.4" y="182">PART 1 - 3U PAYLOAD BOTTOM END CLAMP</text>
<text x="141.4" y="223.7" transform="rotate(-180 141.4 223.7)">=</text>
<text x="118.5" y="244.1">TOP VIEW</text>
<text x="467.2" y="290.1">DETAIL A</text>
<text x="141.4" y="310.8" transform="rotate(-180 141.4 310.8)">=</text>
<text x="116.3" y="356.9">FRONT VIEW</text>
</g>
<g font-size="6.3">
<text x="366.3" y="190.1">MATERIAL: ALUMINUM 6061</text>
<text x="369.6" y="197.7">SIZE: 14.42 x 8.67 x 1.59&quot;</text>
<text x="390" y="205.2">SCALE 1 / 2</text>
<text x="121.3" y="252.2">SCALE 1 / 2</text>
<text x="469.9" y="298.2">SCALE 2 : 1</text>
<text x="76.6" y="341.7">A</text>
<text x="124.4" y="365">SCALE 1 / 2</text>
<text x="413.5" y="389">CACTUS - 1 TEST RIG</text>
<text x="417.2" y="410.6">C</text>
<text x="451.6" y="411.9">CACTUS - 1 - 007</text>
</g>
<g font-size="4.4">
<text x="343.7" y="364.3">R.P. SMITH</text>
<text x="388.1" y="363.7">10/9/2017</text>
<text x="440.5" y="365.1">CAPITOL TECHNOLOGY UNIVERSITY</text>
<text x="532.2" y="409.9">1</text>
</g>
<g font-size="4.2">
<text x="68.7" y="11.7">4</text>
<text x="208.4" y="11.7">3</text>
<text x="348.1" y="11.7">2</text>
<text x="487.8" y="11.7">1</text>
<text x="15.1" y="55.5">D</text>
<text x="540.9" y="55.5">D</text>
<text x="252.2" y="133.6">14.42</text>
<text x="202.4" y="159">1.00 TYP</text>
<text x="15.3" y="163.4">C</text>
<text x="541" y="163.4">C</text>
<text x="237" y="179.4">7.21</text>
<text x="39.2" y="195.2">3/8-16 UNC - 2B</text>
<text x="62.6" y="205.8">TYP</text>
<text x="226.8" y="204.7">3.21</text>
<text x="219.1" y="217.5">1.21</text>
<text x="346" y="220.8">1.600</text>
<text x="396" y="220.8">.323</text>
<text x="417.6" y="223.2">R.03</text>
<text x="207.8" y="229.8">.71</text>
<text x="326.7" y="228.3">.24</text>
<text x="435" y="232.7">.090</text>
<text x="44" y="237.9">8-32 UNC - 2B ↧ .50 TYP</text>
<text x="176.9" y="237">.33</text>
<text x="178.2" y="249.6">1.74</text>
<text x="291.6" y="247.2">.03</text>
<text x="423" y="248.4">R.28</text>
<text x="441.3" y="251.5">.020</text>
<text x="454.4" y="249.8">.39</text>
<text x="291" y="256.2">R.13</text>
<text x="15.3" y="271.4">B</text>
<text x="541.1" y="271.4">B</text>
<text x="272.2" y="277.5">.50</text>
<text x="134.3" y="286.4">8.67</text>
<text x="134.3" y="292.3">7.67</text>
<text x="133.1" y="298.5">4.470</text>
<text x="199.7" y="298.5">.50</text>
<text x="133.1" y="304.5">3.824</text>
<text x="272.2" y="305.5">.60</text>
<text x="211.3" y="328.6">1.59</text>
<text x="429.7" y="330.1">8-32 UNC - 2B ↧ .15 TYP</text>
<text x="338" y="338">2.24</text>
<text x="200.5" y="346">.50</text>
<text x="15.2" y="379.3">A</text>
<text x="292.2" y="383.2">GENERAL TOLERANCE:</text>
<text x="541" y="379.3">A</text>
<text x="292.2" y="395.3">0.0</text>
<text x="292.2" y="403.6">0.00</text>
<text x="292.2" y="411.9">0.000</text>
<text x="431.6" y="417.7">1 / 2</text>
<text x="501.3" y="418.3">2</text>
<text x="511.8" y="418.3">4</text>
<text x="68.7" y="423.2">4</text>
<text x="208.4" y="423.2">3</text>
<text x="348.1" y="423.2">2</text>
<text x="487.8" y="423.2">1</text>
</g>
<g font-size="4">
<text x="41" y="200.5">⌵ ⌀.72 X 82°</text>
<text x="39" y="229.1">⌀.18 ↧ .25 TYP</text>
<text x="455.3" y="315.4">⌀.18 ↧ .35 TYP</text>
<text x="311.1" y="395.3">±.03</text>
<text x="310.8" y="403.6">±.02</text>
<text x="310.5" y="411.9">±.01</text>
</g>
<g font-size="3.5">
<text x="343.7" y="358.9">DRAWN</text>
<text x="343.7" y="368.5">CHECKED</text>
<text x="413.5" y="374.6">TITLE</text>
<text x="343.7" y="378">QA</text>
<text x="343.7" y="387.5">MFG</text>
<text x="343.7" y="397.1">APPROVED</text>
<text x="415.5" y="403.4">SIZE</text>
<text x="451.6" y="403.4">DWG NO</text>
<text x="530.3" y="403.4">REV</text>
<text x="413.5" y="416.1">SCALE</text>
<text x="489.7" y="418.3">SHEET</text>
<text x="506.2" y="418.3">OF</text>
</g>
</svg>
